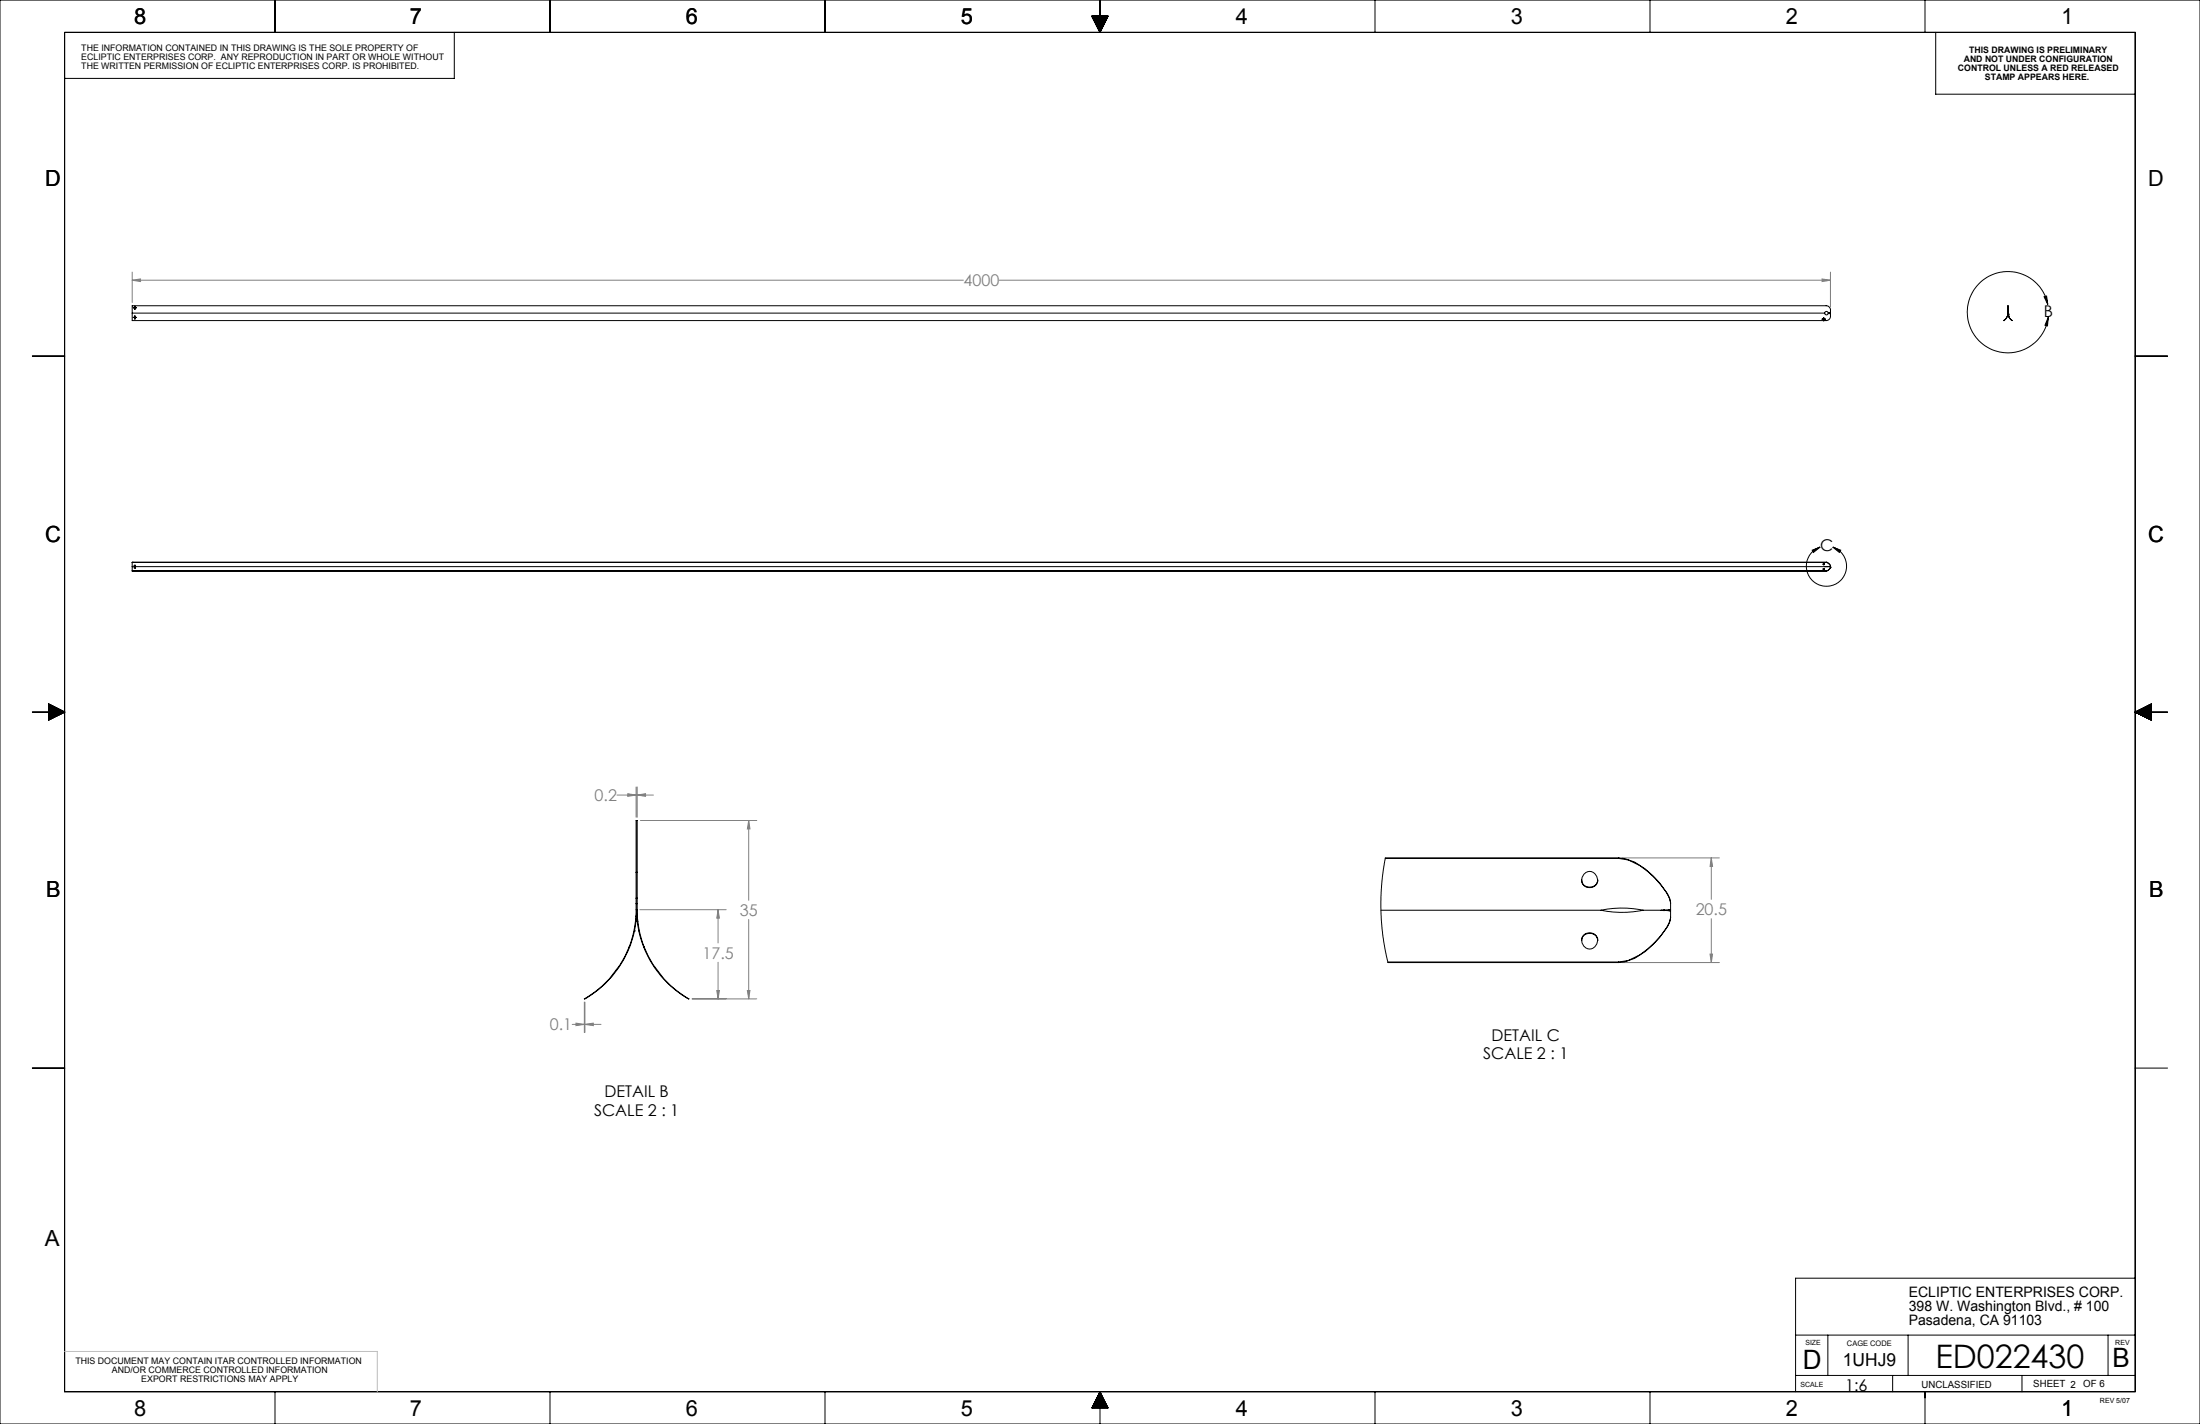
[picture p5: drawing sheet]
<svg xmlns="http://www.w3.org/2000/svg" width="864mm" height="559mm" viewBox="0 0 864 559" stroke-linecap="round" stroke-linejoin="round" font-family="sans-serif">
<g fill="none" stroke="#000" stroke-width=".39">
<path d="M0 0h863.6v558.8h-863.6zM25.4 12.7h812.8v533.4h-812.8zM108 0v12.7M178.3 12.7v18.1h-152.9M215.9 0v12.7M323.8 0v12.7M428.7 6.4l4.2 4.1M428.7 6.6l4.1 4.1M428.8 6.4l4.1 4M428.9 7l3.9 3.8M429 6.4l4 3.9M429.1 7.3l3.6 3.6"/>
<path d="M429.2 6.4l3.8 3.8M429.3 7.7l3.3 3.3M429.4 6.4l3.7 3.7M429.4 8l3.2 3.1M429.6 6.4l3.6 3.5M429.6 8.4l2.9 2.9M429.8 6.4l3.4 3.4M429.8 8.7l2.6 2.7M429.9 6.4l3.4 3.3M430 9.1l2.4 2.4M430.1 6.4l3.3 3.2M430.2 9.5l2.1 2.1"/>
<path d="M430.3 6.4l3.1 3.1M430.4 9.8l1.9 1.9M430.5 6.4l3 2.9M430.5 10.2l1.7 1.7M430.6 6.4l2.9 2.8M430.7 10.5l1.5 1.5M430.8 6.4l2.8 2.7M430.9 10.9l1.2 1.2M431 6.4l2.6 2.6M431.1 11.3l.9 .9M431.2 6.4l2.5 2.5M431.2 11.6l.8 .7"/>
<path d="M431.4 6.4l2.3 2.3M431.4 12l.5 .5M431.6 6.4l2.2 2.2M431.6 12.3l.2 .3M431.7 6.4l2.2 2.1M431.8 0v12.7M431.9 6.4l2.1 2M432.1 6.4l1.9 1.9M432.3 6.4l1.8 1.8M432.4 6.4l1.7 1.6M432.6 6.4l1.6 1.5M432.8 6.4l1.4 1.4"/>
<path d="M433 6.4l1.3 1.3M433.1 6.4l1.2 1.2M433.4 6.4l1 1M433.5 6.4l1 .9M433.7 6.4l.9 .8M433.9 6.4l.7 .7M434.1 6.4l.6 .6M434.2 6.4l.5 .4M434.4 6.4l.4 .3M434.6 6.4l.2 .2M434.8 6.4l.1 .1M434.9 6.4h.1"/>
<path d="M434.9 6.4l-3.1 6.3M434.9 6.4h-6.3l3.2 6.3M539.7 0v12.7M647.7 0v12.7M755.7 0v12.7M759.8 12.7v24.3h78.4M802.4 116.5l1-.3 .4 3.3zM803.8 119.5a15.9 15.9 0 0 0-24.8-10 15.9 15.9 0 0 0 1 26.7 15.9 15.9 0 0 0 24-11.6M12.7 139.7h12.7M52.2 120.8h1.4M52.2 124.6h1.4M53 120.1v1.4"/>
<path d="M53 123.9v1.4M715.2 125.2h1.4M715.9 124.6v1.3M804 124.6l-.3 3.3-1-.3zM838.2 139.7h12.7M711.4 215.9l3.1-1.2-2.6 2.1zM714.5 214.7a7.9 7.9 0 0 0-3.9 12.1 7.9 7.9 0 0 0 12.7 0 7.9 7.9 0 0 0-3.8-12.1M719.5 214.7l3.1 1.2-.6 .9zM12.7 279.4h12.7M19 276.3h.1M19.1 276.2l6.3 3.2M19.1 276.2v6.4"/>
<path d="M19.2 276.3l-.2 .1M19.3 276.4l-.3 .2M19.4 276.4l-.4 .4M19.5 276.5l-.5 .5M19.6 276.5l-.6 .6M19.8 276.6l-.8 .7M19.9 276.6l-.9 .9M20 276.7l-1 1M20.1 276.8l-1.1 1M20.2 276.9l-1.2 1.2M20.4 276.9l-1.4 1.3M20.5 277l-1.5 1.4"/>
<path d="M20.6 277l-1.6 1.6M20.7 277.1l-1.7 1.7M20.8 277.1l-1.8 1.8M21 277.2l-2 1.9M21.1 277.2l-2.1 2.1M21.2 277.3l-2.2 2.2M21.3 277.4l-2.3 2.2M21.4 277.4l-2.4 2.4M21.6 277.5l-2.6 2.5M21.7 277.6l-2.7 2.6M21.8 277.6l-2.8 2.8M21.9 277.7l-2.9 2.9"/>
<path d="M22 277.7l-3 3M22.2 277.8l-3.2 3.1M22.3 277.8l-3.3 3.3M22.4 277.9l-3.4 3.4M22.5 278l-3.5 3.4M22.6 278l-3.6 3.6M22.8 278.1l-3.8 3.7M22.9 278.2l-3.9 3.8M23 278.2l-4 4M23.1 278.3l-4.1 4.1M23.2 278.3l-4.2 4.2M23.4 278.4l-4.1 4.1"/>
<path d="M23.5 278.4l-3.9 3.9M23.6 278.5l-3.6 3.6M23.7 278.6l-3.3 3.3M23.8 278.6l-3.1 3.2M24 278.7l-2.9 2.9M24.1 278.8l-2.7 2.6M24.2 278.8l-2.4 2.4M24.3 278.9l-2.1 2.1M24.4 278.9l-1.9 1.9M24.6 279l-1.7 1.7M24.7 279l-1.5 1.5M24.8 279.1l-1.2 1.2"/>
<path d="M24.9 279.2l-.9 .9M25 279.2l-.7 .8M25.2 279.3l-.5 .5M25.3 279.4l-.3 .2M25.4 279.4l-6.3 3.2M838.2 279.4l6.4 3.2M838.2 279.4h12.7M838.6 279.2l-.3 .3M838.9 279l-.5 .5M839.3 278.9l-.7 .7M839.6 278.7l-.9 .9M840 278.5l-1.2 1.2"/>
<path d="M840.4 278.3l-1.5 1.5M840.7 278.2l-1.7 1.6M841.1 278l-1.9 1.9M841.4 277.8l-2.1 2.2M841.8 277.6l-2.4 2.4M842.2 277.4l-2.7 2.7M842.5 277.2l-2.9 2.9M842.9 277.1l-3.1 3.1M843.2 276.9l-3.3 3.3M843.6 276.7l-3.6 3.6M843.9 276.5l-3.8 3.9M844.3 276.4l-4.1 4"/>
<path d="M844.6 279.9l-1.9 1.8M844.6 279.7l-2 1.9M844.6 279.5l-2.1 2.1M844.6 279.4l-2.2 2.1M844.6 279.2l-2.3 2.2M844.6 279l-2.4 2.4M844.6 278.8l-2.6 2.5M844.6 278.6l-2.7 2.7M844.6 278.4l-2.8 2.8M844.6 278.3l-2.9 2.9M844.6 278.1l-3 3M844.6 277.9l-3.2 3.1"/>
<path d="M844.6 277.7l-3.3 3.3M844.6 277.6l-3.4 3.3M844.6 277.4l-3.5 3.4M844.6 277.2l-3.6 3.6M844.6 277l-3.8 3.7M844.6 276.8l-3.9 3.9M844.6 276.6l-4 4M844.6 276.5l-4.1 4.1M844.6 276.3l-4.2 4.2M844.6 276.2v6.4M844.6 276.2l-6.4 3.2M844.5 282.6h.1"/>
<path d="M844.6 282l-.4 .4M844.6 281.9l-.5 .5M844.6 281.7l-.7 .6M844.6 281.5l-.8 .7M844.6 281.3l-.9 .9M844.6 281.2l-1 .9M844.6 281l-1.1 1M844.6 280.8l-1.3 1.2M844.6 280.6l-1.4 1.3M844.6 280.4l-1.5 1.5M844.6 280.2l-1.6 1.6M844.6 280.1l-1.7 1.7"/>
<path d="M844.6 282.4l-.2 .1M844.6 282.2l-.3 .3M12.7 419.1h12.7M838.2 419.1h12.7M838.2 501.6h-133.4v44.5M704.8 539.7h133.4M704.8 523.9h133.4M717.5 523.9v15.8M742.9 539.7v6.4M749 523.9v15.8M793.7 539.7v6.4M827.5 523.9v15.8"/>
<path d="M108 546.1v12.7M215.9 546.1v12.7M323.8 546.1v12.7M428.6 552.5h6.4M428.6 552.4v.1M428.7 552.3l.1 .2M428.7 552.2l.3 .3M428.8 552.1l.4 .4M428.8 552l.5 .5M428.9 551.9l.6 .6M429 551.7l.7 .8M429 551.6l.9 .9"/>
<path d="M429.1 551.5l.9 1M429.2 551.4l1 1.1M429.2 551.3l1.2 1.2M429.3 551.1l1.3 1.4M429.3 551l1.5 1.5M429.4 550.9l1.6 1.6M429.4 550.8l1.7 1.7M429.5 550.7l1.8 1.8M429.6 550.5l1.9 2M429.6 550.4l2.1 2.1M429.7 550.3l2.1 2.2M429.8 550.2l2.2 2.3"/>
<path d="M429.8 550.1l2.4 2.4M429.9 549.9l2.5 2.6M429.9 549.8l2.7 2.7M430 549.7l2.8 2.8M430 549.6l2.9 2.9M430.1 549.5l3 3M430.2 549.3l3.1 3.2M430.2 549.2l3.3 3.3M430.3 549.1l3.3 3.4M430.4 549l3.4 3.5M430.4 548.9l3.6 3.6M430.5 548.7l3.7 3.8"/>
<path d="M430.5 548.6l3.9 3.9M430.6 548.5l4 4M430.6 548.4l4.1 4.1M430.7 548.3l4.2 4.2M430.8 548.1l4 4.1M430.8 548l3.9 3.9M430.9 547.9l3.6 3.6M431 547.8l3.3 3.3M431 547.7l3.1 3.1M431.1 547.5l2.9 2.9M431.1 547.4l2.7 2.7M431.2 547.3l2.4 2.4"/>
<path d="M431.2 547.2l2.2 2.1M431.3 547.1l1.9 1.9M431.4 546.9l1.6 1.7M431.4 546.8l1.5 1.5M431.5 546.7l1.2 1.2M431.6 546.6l.9 .9M431.6 546.5l.7 .7M431.7 546.3l.5 .5M431.7 546.2l.3 .3M431.8 546.1v12.7M431.8 546.1l-3.2 6.4M431.8 546.1l3.2 6.4"/>
<path d="M539.7 546.1v12.7M647.7 546.1v12.7M755.7 546.1v12.7"/>
</g>
<g fill="none" stroke="#808080" stroke-width=".39">
<path d="M51.9 110l3.3-.5v1zM51.9 106.8v11.9M51.9 110h326.3M392.3 110h326.2M715.3 109.5l3.2 .5-3.2 .5zM718.5 106.8v13.6M242.2 312h7.5M246.4 311.5l3.3 .5-3.3 .5zM249.7 308.8v11.9M250.1 312l3.3-.5v1zM250.1 308.8v11.9M250.1 312h6.4"/>
<path d="M251.4 322h45.7M293.9 322l.5 3.3h-1zM293.9 322v31.3M636.7 336.7h38.2M671.8 336.7l.5 3.3h-1zM671.8 336.7v16.2M251.2 357h33.8M281.9 357l.5 3.3h-1zM281.9 357v13M281.9 377.6v14.4M293.9 360.8v31.2M636.7 377.7h38.2"/>
<path d="M671.3 374.4h1l-.5 3.3zM671.8 360.5v17.2M229.4 393.2v12M229.6 393.2v12M271.7 392h25.4M281.4 388.7h1l-.5 3.3zM293.4 388.7h1l-.5 3.3zM224.6 402h4.8M226.1 401.5l3.3 .5-3.3 .5zM229.6 402l3.3-.5v1zM229.6 402h6.3"/>
</g>
<path d="M25.4 530.3h122.7v15.8" fill="none" stroke="#c0c0c0" stroke-width=".39"/>
<path d="M802.4 116.5l1-.3 .4 3.3zM804 124.6l-.3 3.3-1-.3zM711.4 215.9l3.1-1.2-2.6 2.1zM719.5 214.7l3.1 1.2-.6 .9z" fill="#000"/>
<path d="M51.9 110l3.3-.5v1zM715.3 109.5l3.2 .5-3.2 .5zM293.9 322l.5 3.3h-1zM293.4 388.7h1l-.5 3.3zM281.4 388.7h1l-.5 3.3zM281.9 357l.5 3.3h-1zM226.1 401.5l3.3 .5-3.3 .5zM229.6 402l3.3-.5v1zM246.4 311.5l3.3 .5-3.3 .5zM250.1 312l3.3-.5v1zM671.8 336.7l.5 3.3h-1zM671.3 374.4h1l-.5 3.3z" fill="#808080"/>
<g fill="none" stroke="#000" stroke-width=".39">
<path d="M788.2 120v1.7M788.2 120h.1M51.9 122.9v2.9h664.9a1.93 1.93 0 0 0 1.7-2.4l-.2-.5M51.9 122.9v-2.9h664.9a1.77 1.77 0 0 1 1.5 2.7v.2M51.9 122.9h664.4M716.3 122.9a.69 .69 0 0 0 .7 .7 .69 .69 0 0 0 .7-.7M716.3 122.9a.69 .69 0 0 1 .7-.7 .69 .69 0 0 1 .7 .7M717.7 122.9h.6M786.5 125.8h.1M788 124.1h.1M788 124.1l-.7 1.1-.8 .6M788 124.1l-1.5 1.7"/>
<path d="M788.1 123.6h.1M788.2 123.3h.1M788.2 123.1v.2M788.2 123.3l-.2 .8M788.2 123.1h.1M788.2 122.9v.2M788.2 122.7v.2M788.2 121.7h.1M788.2 122.5h.1M788.2 121.7v1M788.2 122.7h.1M788.2 123.3l.3 .8"/>
<path d="M788.3 123.6h.1M788.5 124.1l.6 1.1 .8 .6M788.5 124.1l1.4 1.7M788.5 124.1h.1M789.9 125.8h.1M51.9 220.7v1.7M51.9 222.4v1.6M51.9 220.7h.1M51.9 224v.1M51.9 222.4h664.4M51.9 220.7h664.9M51.9 224h664.9"/>
<path d="M52.7 221.9h.5M52.7 222.8h.5M715.6 221.4l.2 .2 .4-.2M715.6 223.3l.2-.2 .4 .2M716.3 222.4h1.4M716.8 220.7l1 .4 .7 1M716.8 220.7h.1M716.8 220.7a2.13 2.13 0 0 1 1.7 1.4M716.8 224v.1M717.7 222.4h.7M718.3 222.4h.1M718.4 222.4h.1"/>
<path d="M718.5 222.4h.1M718.5 222.1v.3M718.5 222.4v.2M718.5 222.6l-1 1.2-.7 .2M718.5 222.6a2.29 2.29 0 0 1-1.7 1.5M718.5 222.6h.1M543.8 336.9h91.7M635.5 336.7h-91.7l-1.2 7.8-.6 9.1 .2 6.6 .5 6.1 2.1 11.4h90.7M635.5 336.9l3.7 .6a33.1 33.1 0 0 1 15.9 14.6l.7 2.3M635.5 336.7a20.3 20.3 0 0 1 13.4 7l2.5 2.7 3.2 4.3 .9 1.9 .3 1.8M635.5 336.7v.2M249.6 359.5l-.2 2"/>
<path d="M249.6 359.5h.2M249.7 342.3v-20.3h.4v20.3M249.7 354.6l-.1 4.9M249.7 342.3h.4M249.7 352.5h.4M249.7 342.3v12.3M249.7 354.6h.4M249.8 359.5l-.1 2M249.8 359.5l.1-2.5 .1 2.5M250 359.5l.2 2M250 359.5h.2M250.1 354.6l.1 4.9"/>
<path d="M250.1 342.3v12.3M250.2 359.5l.2 2M542.1 357.2h86.4M620.9 345.3a3.2 3.2 0 0 0 3.1 2.8 3.2 3.2 0 0 0 3.2-2.8M628.5 357.2a40.3 40.3 0 0 1 16.5 0M628.5 357.2a40.3 40.3 0 0 0 16.5 0M645 357.2h7.1M652.1 357.2l3.7 .2M653.2 357v.4M655.2 357h.6v.4M655.2 357.4h.6M655.8 354.4v2.5l-3.7 .3"/>
<path d="M655.8 357.4v2.5M655.8 359.9a12.5 12.5 0 0 1-3.7 7 31.7 31.7 0 0 1-12.9 10l-3.7 .6M655.8 359.9l-.3 1.8a33.5 33.5 0 0 1-13.8 14.4l-4 1.4-2.2 .2M246.9 371.7a39.9 39.9 0 0 1-17.5 20.3 39.1 39.1 0 0 0 17.8-20.3M246.9 371.7h.3M249.1 365.3h.1M249.4 361.5a39.2 39.2 0 0 1-2.5 10.2M249.4 361.5h.3M249.7 361.5a39.2 39.2 0 0 1-2.5 10.2M250.2 361.5a37.4 37.4 0 0 0 2.5 10.2M250.2 361.5h.2M250.4 361.5a39.2 39.2 0 0 0 2.5 10.2"/>
<path d="M250.8 365.3h.1M252.7 371.7a38.8 38.8 0 0 0 17.7 20.3 39.9 39.9 0 0 1-17.5-20.3M252.7 371.7h.2M544.8 377.5h90.7M627.2 369.1a3.2 3.2 0 0 0-3.2-2.9 3.2 3.2 0 0 0-3.1 2.9M635.5 377.5v.2"/>
<circle cx="52.9" cy="124.6" r=".26"/>
<circle cx="53" cy="120.8" r=".26"/>
<circle cx="715.9" cy="125.2" r=".27"/>
<circle cx="53" cy="221.9" r=".22"/>
<circle cx="53" cy="222.8" r=".21"/>
<circle cx="715.9" cy="221.4" r=".28"/>
<circle cx="715.9" cy="223.4" r=".27"/>
<circle cx="624" cy="345.2" r="3.2"/>
<circle cx="624" cy="369.2" r="3.2"/>
</g>
<text font-size="12.7" x="759.7" y="536.8">ED022430</text>
<g font-size="10.5">
<text x="707.7" y="537.1">D</text>
<text x="829.3" y="536.6">B</text>
</g>
<g font-size="8.7">
<text x="52.7" y="9.4">8</text>
<text x="160.9" y="9.4">7</text>
<text x="269.2" y="9.4">6</text>
<text x="377.2" y="9.4">5</text>
<text x="485.1" y="9.4">4</text>
<text x="593.1" y="9.4">3</text>
<text x="701" y="9.4">2</text>
<text x="809.2" y="9.4">1</text>
<text x="17.8" y="72.8">D</text>
<text x="843.3" y="72.8">D</text>
<text x="17.7" y="212.5">C</text>
<text x="843.2" y="212.5">C</text>
<text x="18.1" y="351.9">B</text>
<text x="843.6" y="351.9">B</text>
<text x="17.6" y="488.8">A</text>
<text x="52.7" y="555.5">8</text>
<text x="160.9" y="555.5">7</text>
<text x="269.2" y="555.5">6</text>
<text x="377.2" y="555.5">5</text>
<text x="485.1" y="555.5">4</text>
<text x="593.1" y="555.5">3</text>
<text x="701" y="555.5">2</text>
<text x="809.2" y="555.5">1</text>
</g>
<text font-size="7.1" x="723.4" y="536">1UHJ9</text>
<g font-size="6.3" fill="#808080">
<text x="378.2" y="112.4">4000</text>
<text x="233.4" y="314.4">0.2</text>
<text x="290.4" y="359.4">35</text>
<text x="665.6" y="359.1">20.5</text>
<text x="275.7" y="376.2">17.5</text>
<text x="215.8" y="404.4">0.1</text>
</g>
<g font-size="6.3">
<text x="802.3" y="124.4">B</text>
<text x="714.5" y="216.2">C</text>
<text x="585.5" y="408.3">DETAIL C</text>
<text x="582.2" y="415.7">SCALE 2 : 1</text>
<text x="237.3" y="430.4">DETAIL B</text>
<text x="233.2" y="437.8">SCALE 2 : 1</text>
<text x="724.3" y="545.8">1:6</text>
</g>
<g font-size="5.6">
<text x="749.3" y="508.8">ECLIPTIC ENTERPRISES CORP.</text>
<text x="749.3" y="514.5">398 W. Washington Blvd., # 100</text>
<text x="749.3" y="520.1">Pasadena, CA 91103</text>
</g>
<g font-size="3.9">
<text x="754.3" y="544.6">UNCLASSIFIED</text>
<text x="798.2" y="544.5">SHEET 2</text>
<text x="817.8" y="544.4">OF 6</text>
</g>
<g font-size="3.5">
<text x="31.9" y="19.9">THE INFORMATION CONTAINED IN THIS DRAWING IS THE SOLE PROPERTY OF</text>
<text x="31.9" y="23.4">ECLIPTIC ENTERPRISES CORP. ANY REPRODUCTION IN PART OR WHOLE WITHOUT</text>
<text x="773" y="20.7">THIS DRAWING IS PRELIMINARY</text>
<text x="31.9" y="26.9">THE WRITTEN PERMISSION OF ECLIPTIC ENTERPRISES CORP. IS PROHIBITED.</text>
<text x="768.6" y="27.7">CONTROL UNLESS A RED RELEASED</text>
<text x="770.8" y="24.2">AND NOT UNDER CONFIGURATION</text>
<text x="779.1" y="31.3">STAMP APPEARS HERE.</text>
<text x="29.6" y="535.1">THIS DOCUMENT MAY CONTAIN ITAR CONTROLLED INFORMATION</text>
<text x="43.9" y="538.6">AND/OR COMMERCE CONTROLLED INFORMATION</text>
<text x="55.5" y="542.2">EXPORT RESTRICTIONS MAY APPLY</text>
</g>
<text font-size="3" x="725" y="528.1">CAGE CODE</text>
<g font-size="2.8">
<text x="708.7" y="527.9">SIZE</text>
<text x="830.3" y="527.7">REV</text>
<text x="706.8" y="544.3">SCALE</text>
<text x="824.3" y="550.5">REV 5/07</text>
</g>
</svg>
